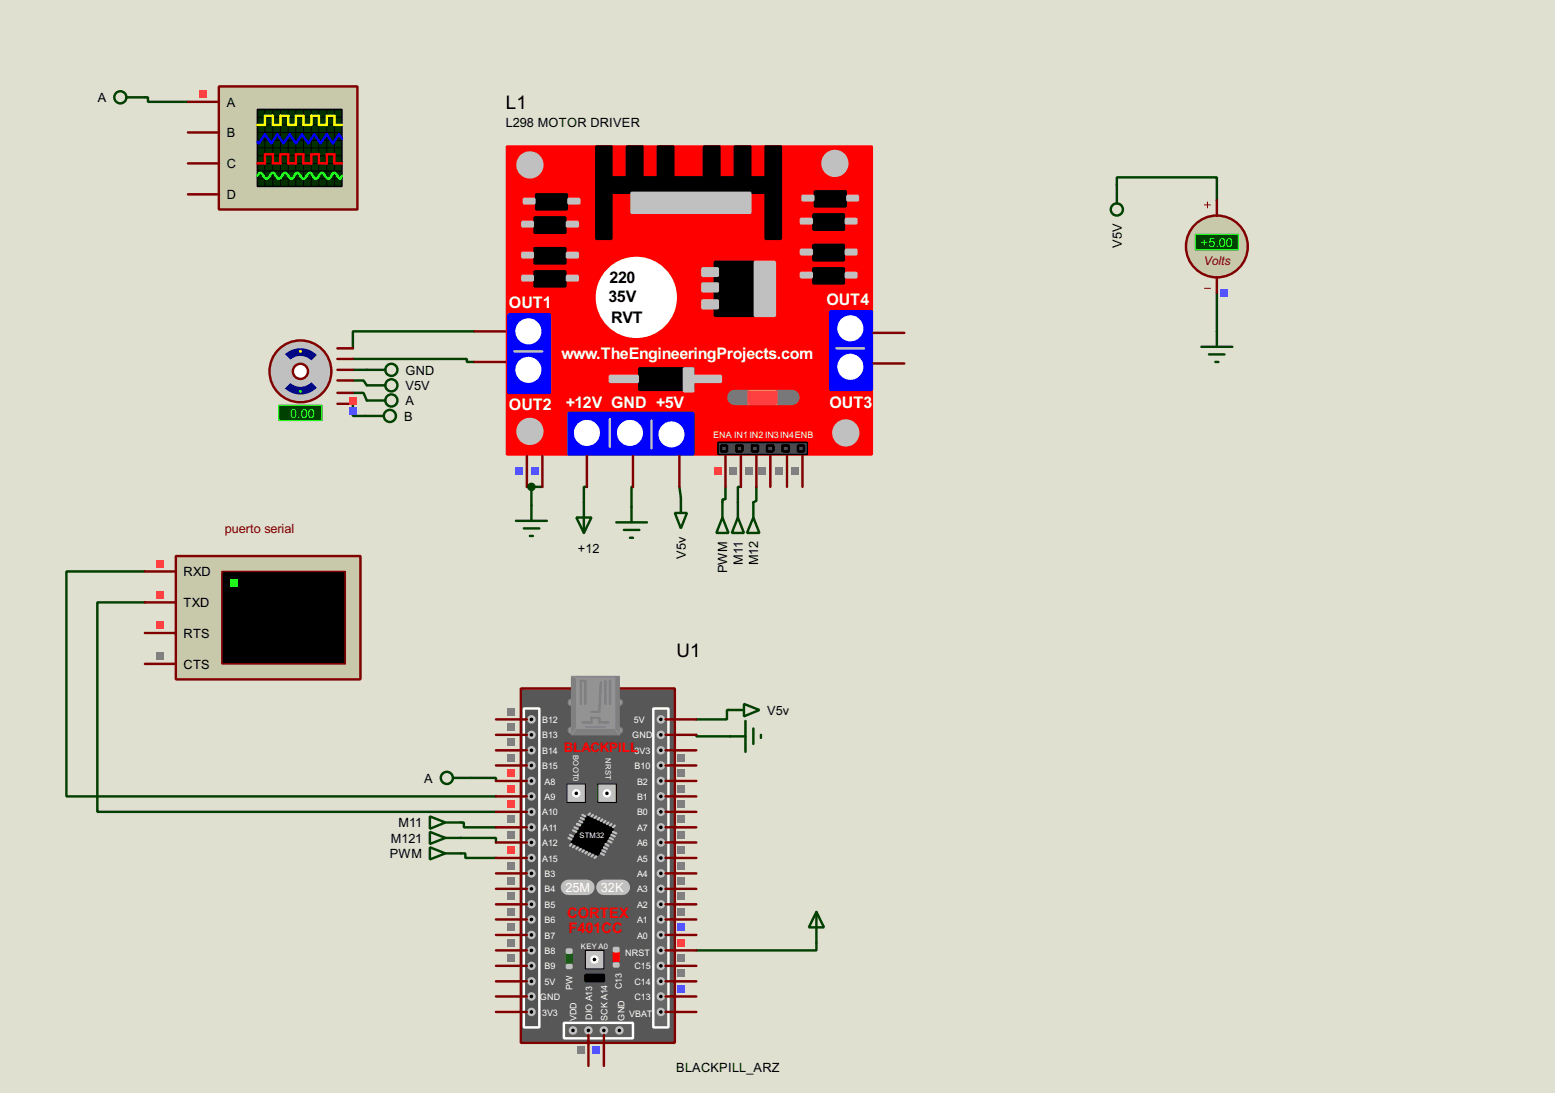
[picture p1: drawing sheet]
<svg xmlns="http://www.w3.org/2000/svg" width="256mm" height="180mm" viewBox="0 0 256 180" stroke-linecap="round" stroke-linejoin="round" font-family="sans-serif">
<path d="M0 0h256.5v180.3h-256.5z" fill="#e0e0d0"/>
<g fill="none" stroke="#004000" stroke-width=".4">
<path d="M23.9 16.1h.5v.7h6.6M200.7 33.1v-3.8h-16.5v4.3M58.2 59.2h18.8v.5h1.3M78.3 54.7h-20.1v2.8M200.7 48.3v6.4M58.2 62.8h1.8l.5 .8M58.2 64.8h1.8l.5 1.3M58.2 66.6v2h2.1M58.2 61h2.3M23.9 94.3h-12.9v37.1h70.8M23.9 99.4h-7.8v34.5h65.7M86.9 80.3h2.6"/>
<path d="M87.7 80.3v3.1M96.8 80.3h-.5v2.6M104.4 80.3h-.2v3.3M112.1 80.3l.2 1.8M119.7 80.3v2.1h-.5v.5M122.2 80.3h-.5v2.6M124.8 80.3v2.3l-.5 .3M120.2 117.1h-.3v1.6h-5M76 135.7h.5v.8h5.3M76 138.2h5.8v.8M77.8 128.3h4v.5M114.9 121.2v.3h5.6"/>
<path d="M76 140.8h.8v.7h5M134.7 155.5v1.3h-19.8"/>
<circle cx="184.2" cy="34.6" r="1"/>
</g>
<circle cx="200.7" cy="40.7" r="5.1" fill="#c8c8aa" stroke="#800000" stroke-width=".4"/>
<path d="M198.7 33.8h1M199.2 33.3v1M198.7 47.6h1" fill="none" stroke="#800000" stroke-width=".16"/>
<path d="M197.2 38.7h7.1v2.5h-7.1z" fill="#004000" stroke="#0f0" stroke-width=".2"/>
<path d="M200.7 33.1v2.5M200.7 45.8v2.5" fill="none" stroke="#800000" stroke-width=".4"/>
<path d="M201.3 47.7h1.3v1.2h-1.3z" fill="#4040ff"/>
<path d="M198.2 57.2h5.1M199.4 58.5h2.6M200.5 59.7h.5M200.7 54.7v2.5" fill="none" stroke="#004000" stroke-width=".4"/>
<circle cx="49.5" cy="61.3" r="5.1" fill="#c0c0c0" stroke="#800000" stroke-width=".4"/>
<circle cx="49.5" cy="61.3" r="1.25" fill="#feffff" stroke="#800000" stroke-width=".4"/>
<path d="M51.4 59.5l.9-.9a3.8 3.8 0 0 1 0 5.4l-.9-.9a2.54 2.54 0 0 0 0-3.6z" fill-rule="evenodd" fill="#c0c0c0" stroke="#c0c0c0" stroke-width=".4"/>
<g fill="#000080">
<path d="M46.9 64l.9-.9a2.54 2.54 0 0 0 3.6 0l.9 .9a3.8 3.8 0 0 1-5.4 0z" fill-rule="evenodd"/>
<path d="M46.9 58.6a3.8 3.8 0 0 1 5.4 0l-.9 .9a2.54 2.54 0 0 0-3.6 0z" fill-rule="evenodd"/>
</g>
<path d="M46.9 58.6l.9 .9a2.54 2.54 0 0 0 0 3.6l-.9 .9a3.8 3.8 0 0 1 0-5.4z" fill-rule="evenodd" fill="#c0c0c0" stroke="#c0c0c0" stroke-width=".4"/>
<circle cx="49.6" cy="58" r=".25" fill="#ff0"/>
<circle cx="49.6" cy="64.6" r=".25" fill="#0f0"/>
<path d="M46 66.9h7.1v2.5h-7.1z" fill="#004000" stroke="#0f0" stroke-width=".2"/>
<path d="M55.7 59.2h2.5M55.7 57.5h2.5M55.7 64.8h2.5M55.7 66.6h2.5M55.7 62.8h2.5M55.7 61h2.5" fill="none" stroke="#800000" stroke-width=".4"/>
<path d="M57.6 65.5h1.3v1.2h-1.3z" fill="#ff4040"/>
<path d="M57.6 67.2h1.3v1.3h-1.3z" fill="#4040ff"/>
<path d="M83.6 24.2h60.2v50.8h-60.2z" fill="#f00" stroke="#f00" stroke-width=".4"/>
<g fill="#000" stroke="#000" stroke-width=".4">
<path d="M88.2 35.9h5.1v2.5h-5.1zM88.4 32.1h5.1v2.5h-5.1zM98.4 24.2h2.5v15.2h-2.5zM100.9 29.3h25.4v2.5h-25.4zM103.4 24.2h2.6v5.1h-2.6zM108.5 24.2h2.6v5.1h-2.6zM116.1 24.2h2.6v5.1h-2.6zM121.2 24.2h2.6v5.1h-2.6zM126.3 24.2h2.5v15.2h-2.5zM134.2 35.4h5v2.5h-5zM134.4 31.6h5.1v2.5h-5.1zM88.2 40.9h5.1v2.6h-5.1z"/>
<path d="M88.2 44.8h5.1v2.5h-5.1zM117.9 43.2h6.4v8.9h-6.4zM134.2 40.4h5v2.6h-5zM134.2 44.3h5v2.5h-5zM105.5 60.8h8.9v3.5h-8.9z"/>
</g>
<g fill="#c0c0c0" stroke="#c0c0c0" stroke-width=".4">
<path d="M139.8 32.3h1.7v.8h-1.7z"/>
<path d="M132.4 32.3h1.8v.8h-1.8z"/>
<path d="M139.5 36.1h1.8v.8h-1.8z"/>
<path d="M132.1 36.1h1.8v.8h-1.8z"/>
<path d="M139.5 41.2h1.8v.8h-1.8z"/>
<path d="M132.1 41.2h1.8v.8h-1.8z"/>
<path d="M139.5 45h1.8v.8h-1.8z"/>
<path d="M132.1 45h1.8v.8h-1.8z"/>
<path d="M104.2 31.8h19.6v3.3h-19.6z"/>
<path d="M93.8 32.8h1.8v.8h-1.8z"/>
<path d="M86.4 32.8h1.8v.8h-1.8z"/>
<path d="M93.5 36.6h1.8v.8h-1.8z"/>
<path d="M86.2 36.6h1.7v.8h-1.7z"/>
<path d="M93.5 41.7h1.8v.8h-1.8z"/>
<path d="M86.2 41.7h1.7v.8h-1.7z"/>
<path d="M93.5 45.5h1.8v.8h-1.8z"/>
<path d="M86.2 45.5h1.7v.8h-1.7z"/>
<path d="M115.9 44.3h2.5v1.2h-2.5z"/>
<path d="M115.9 46.8h2.5v1.3h-2.5z"/>
<path d="M115.9 49.6h2.5v1.3h-2.5z"/>
<path d="M124.5 43.2h3.3v8.9h-3.3z"/>
<path d="M112.8 60.8h1.6v3.8h-1.6z"/>
<path d="M100.6 62h4.6v1h-4.6z"/>
<path d="M114.4 62h4.5v1h-4.5z"/>
</g>
<path d="M121.2 65.6h9.4" fill="none" stroke="#757575" stroke-width="2.6"/>
<path d="M123.5 64.6h4.6v2h-4.6z" fill="#ff8000" stroke="#ff8000" stroke-width=".4"/>
<g fill="#00f" stroke="#00f" stroke-width=".4">
<path d="M137 51.4h6.8v12.9h-6.8z"/>
<path d="M83.9 51.9h6.8v12.9h-6.8z"/>
<path d="M93.8 68.1h20.6v6.9h-20.6z"/>
</g>
<g fill="#fff" stroke="#fff" stroke-width=".4">
<circle cx="140.2" cy="54.2" r="1.95"/>
<circle cx="140.2" cy="60.5" r="1.95"/>
<circle cx="87.1" cy="54.7" r="1.95"/>
<circle cx="87.1" cy="61" r="1.95"/>
<circle cx="103.9" cy="71.4" r="1.95"/>
<circle cx="96.8" cy="71.4" r="1.95"/>
<circle cx="110.7" cy="71.7" r="1.95"/>
<circle cx="104.9" cy="49.1" r="6.5"/>
</g>
<path d="M84.9 58h4.6M138 57.5h4.5M100.6 69.1v4.6M107.5 69.4v4.6" fill="none" stroke="#c0c0c0" stroke-width=".4"/>
<g fill="#c0c0c0" stroke="#c0c0c0" stroke-width=".4">
<circle cx="137.7" cy="27" r="2.05"/>
<circle cx="87.4" cy="27.2" r="2.05"/>
<circle cx="87.4" cy="71.2" r="2.05"/>
<circle cx="139.5" cy="71.4" r="2.05"/>
</g>
<path d="M118.4 73h14.8v2h-14.8z" fill="#464646" stroke="#000" stroke-width=".25"/>
<g fill="#464646" stroke="#000" stroke-width=".4">
<path d="M131.6 73.5h1v1h-1z"/>
<path d="M129.1 73.5h1v1h-1z"/>
<path d="M126.5 73.5h1.1v1h-1.1z"/>
<path d="M124 73.5h1v1h-1z"/>
<path d="M121.5 73.5h1v1h-1z"/>
<path d="M118.9 73.5h1v1h-1z"/>
</g>
<g fill="none" stroke="#800000" stroke-width=".4">
<path d="M78.3 54.7h5.1M78.3 59.7h5.1M144.1 60h5.1M144.1 54.9h5.1M86.9 75.2v5.1M89.5 75.2v5.1M96.8 75.2v5.1M104.4 75.2v5.1M112.1 75.2v5.1M119.7 75.2v5.1M122.2 75.2v5.1M124.8 75.2v5.1"/>
<path d="M127.1 75.2v5.1M129.8 75.2v5.1M132.4 75.2v5.1"/>
</g>
<g fill="#808080">
<path d="M120.3 77.1h1.3v1.3h-1.3z"/>
<path d="M122.9 77.1h1.2v1.3h-1.2z"/>
</g>
<path d="M117.8 77.1h1.3v1.3h-1.3z" fill="#ff4040"/>
<g fill="#808080">
<path d="M130.5 77.1h1.3v1.3h-1.3z"/>
<path d="M125.1 77.1h1.3v1.3h-1.3z"/>
<path d="M127.9 77.1h1.3v1.3h-1.3z"/>
</g>
<g fill="#4040ff">
<path d="M85 77.1h1.3v1.3h-1.3z"/>
<path d="M87.6 77.1h1.2v1.3h-1.2z"/>
</g>
<g fill="none" stroke="#004000" stroke-width=".4">
<path d="M85.1 85.9h5.1M86.4 87.2h2.6M87.4 88.4h.5M87.7 83.4v2.5M95.1 85.4h2.5l-1.3 2.5zM96.3 82.9v5M101.7 86.2h5M102.9 87.4h2.6M103.9 88.7h.5M104.2 83.6v2.6M111.3 84.6h2l-1 2.6zM112.3 82.1v2.5"/>
<path d="M119.2 85.4l1 2.5h-2zM119.2 82.9v2.5M121.7 85.4l1 2.5h-2zM121.7 82.9v2.5M124.3 85.4l1 2.5h-2.1zM124.3 82.9v2.5"/>
</g>
<circle cx="87.6" cy="80.3" r=".5" fill="#004000" stroke="#004000" stroke-width=".4"/>
<path d="M85.9 113.6h25.4v58.4h-25.4z" fill="#575757" stroke="#800000" stroke-width=".4"/>
<path d="M107.8 116.9h2.5v52.6h-2.5z" fill="#676767" stroke="#fff" stroke-width=".4"/>
<g fill="#000" stroke="#c0c0c0" stroke-width=".4">
<circle cx="109" cy="118.7" r=".5"/>
<circle cx="109" cy="128.8" r=".5"/>
<circle cx="109" cy="123.8" r=".5"/>
<circle cx="109" cy="131.4" r=".5"/>
<circle cx="109" cy="139" r=".5"/>
<circle cx="109" cy="133.9" r=".5"/>
<circle cx="109" cy="136.5" r=".5"/>
<circle cx="109" cy="126.3" r=".5"/>
<circle cx="109" cy="121.2" r=".5"/>
<circle cx="109" cy="141.5" r=".5"/>
<circle cx="109" cy="149.2" r=".5"/>
<circle cx="109" cy="156.8" r=".5"/>
<circle cx="109" cy="159.3" r=".5"/>
<circle cx="109" cy="151.7" r=".5"/>
<circle cx="109" cy="154.2" r=".5"/>
<circle cx="109" cy="144.1" r=".5"/>
<circle cx="109" cy="146.6" r=".5"/>
<circle cx="109" cy="164.4" r=".5"/>
<circle cx="109" cy="166.9" r=".5"/>
<circle cx="109" cy="161.9" r=".5"/>
</g>
<path d="M93 168.7h11.4v2.6h-11.4z" fill="#616161" stroke="#fff" stroke-width=".4"/>
<g fill="#000" stroke="#c0c0c0" stroke-width=".4">
<circle cx="94.5" cy="170" r=".5"/>
<circle cx="97" cy="170" r=".5"/>
<circle cx="99.6" cy="170" r=".5"/>
<circle cx="102.1" cy="170" r=".5"/>
</g>
<path d="M93.5 157.3h.8v1.5h-.8z" fill="#008000" stroke="#008000" stroke-width=".4"/>
<g fill="#c0c0c0" stroke="#c0c0c0" stroke-width=".4">
<path d="M93.5 159.2h.8v.5h-.8z"/>
<path d="M93.5 156.6h.8v.6h-.8z"/>
<path d="M101.3 158.9h.7v.5h-.7z"/>
<path d="M101.3 156.4h.7v.5h-.7z"/>
</g>
<path d="M101.3 157h.7v1.6h-.7z" fill="#f00" stroke="#f00" stroke-width=".4"/>
<path d="M93.5 129.3h3.1v3.1h-3.1z" fill="#c0c0c0" stroke="#000" stroke-width=".16"/>
<circle cx="95" cy="130.9" r=".5" fill="#000" stroke="#fff" stroke-width=".4"/>
<path d="M96.6 160.8h3v1.1h-3z" fill="#000" stroke="#000" stroke-width=".4"/>
<path d="M97.3 112.6l.3 4.5" fill="none" stroke="#808080" stroke-width=".4"/>
<g fill="#939393" stroke="#757575" stroke-width=".16">
<circle cx="102.1" cy="115.9" r=".55"/>
<circle cx="102.1" cy="120.5" r=".55"/>
</g>
<g fill="#939393" stroke="#808080" stroke-width=".16">
<circle cx="94.2" cy="115.9" r=".55"/>
<circle cx="94.2" cy="120.5" r=".55"/>
</g>
<path d="M94.3 111.6h7.9v9.6h-7.9z" fill="#808080" stroke="#808080" stroke-width=".16"/>
<path d="M95.1 111.8h6.3v8.4h-6.3z" fill="#939393" stroke="#939393" stroke-width=".16"/>
<path d="M94.3 111.6l.8 .2M95.1 120.2l-.8 1M101.4 120.2l.8 1" fill="none" stroke="#939393" stroke-width=".16"/>
<path d="M95.8 116.1v-3.8h.8v3.8M96.1 119.2h1.5v-.8h1.3v.8h1.5M99.1 112.6l-.2 4.8h-1.3M99.9 112.3v3.8M100.6 112.3v3.8" fill="none" stroke="#808080" stroke-width=".4"/>
<path d="M96.6 119.9h3.3" fill="none" stroke="#808080" stroke-width=".2"/>
<path d="M93.8 146.4h3" fill="none" stroke="#c0c0c0" stroke-width="2.6"/>
<path d="M96.8 134.7l4.3 2-2.5 4.3-4.3-2z" fill-rule="evenodd" fill="#000" stroke="#000" stroke-width=".35"/>
<g fill="#c0c0c0" stroke="#c0c0c0" stroke-width=".35">
<path d="M94.3 139.2l-.3 .3z"/>
<path d="M94.8 139.5l-.3 .3z"/>
<path d="M95.3 139.8l-.2 .2z"/>
<path d="M95.8 140l-.2 .3z"/>
<path d="M96.3 140.3l-.2 .2z"/>
<path d="M96.8 140.5l-.2 .3z"/>
<path d="M97.3 140.8l-.2 .2z"/>
<path d="M97.8 141l-.2 .3z"/>
<path d="M98.1 141.5l.3-.2z"/>
<path d="M97.3 134.2l-.2 .2z"/>
<path d="M97.8 134.4l-.2 .3z"/>
<path d="M98.1 134.9l.3-.2z"/>
<path d="M98.9 134.9l-.3 .3z"/>
<path d="M99.4 135.2l-.3 .2z"/>
<path d="M99.9 135.4l-.3 .3z"/>
<path d="M100.4 135.7l-.3 .2z"/>
<path d="M100.9 135.9l-.3 .3z"/>
<path d="M101.4 136.2l-.3 .3z"/>
<path d="M96.1 134.4l.5 .3z"/>
<path d="M95.8 134.9l.5 .3z"/>
<path d="M95.6 135.4l.5 .3z"/>
<path d="M95.1 135.9l.7 .3z"/>
<path d="M94.8 136.5l.5 .2z"/>
<path d="M94.5 137l.6 .2z"/>
<path d="M94 137.7l.5 .3z"/>
<path d="M93.8 138.2l.5 .3z"/>
<path d="M101.1 137.2l.6 .3z"/>
<path d="M100.9 137.7l.5 .3z"/>
<path d="M100.6 138.2l.5 .3z"/>
<path d="M100.4 138.7l.5 .3z"/>
<path d="M99.9 139.2l.5 .3z"/>
<path d="M99.6 139.8l.5 .2z"/>
<path d="M99.4 140.3l.5 .2z"/>
<path d="M99.1 140.8l.5 .2z"/>
</g>
<path d="M86.4 116.9h2.6v52.6h-2.6z" fill="#535353" stroke="#fff" stroke-width=".4"/>
<g fill="#000" stroke="#c0c0c0" stroke-width=".4">
<circle cx="87.6" cy="118.7" r=".5"/>
<circle cx="87.6" cy="139" r=".5"/>
<circle cx="87.6" cy="126.3" r=".5"/>
<circle cx="87.6" cy="131.4" r=".5"/>
<circle cx="87.6" cy="123.8" r=".5"/>
<circle cx="87.6" cy="128.8" r=".5"/>
<circle cx="87.6" cy="133.9" r=".5"/>
<circle cx="87.6" cy="136.5" r=".5"/>
<circle cx="87.6" cy="121.2" r=".5"/>
<circle cx="87.6" cy="141.5" r=".5"/>
<circle cx="87.6" cy="156.8" r=".5"/>
<circle cx="87.6" cy="154.2" r=".5"/>
<circle cx="87.6" cy="146.6" r=".5"/>
<circle cx="87.6" cy="151.7" r=".5"/>
<circle cx="87.6" cy="149.2" r=".5"/>
<circle cx="87.6" cy="159.3" r=".5"/>
<circle cx="87.6" cy="144.1" r=".5"/>
<circle cx="87.6" cy="164.4" r=".5"/>
<circle cx="87.6" cy="166.9" r=".5"/>
<circle cx="87.6" cy="161.9" r=".5"/>
</g>
<path d="M98.6 129.3h3.1v3.1h-3.1z" fill="#c0c0c0" stroke="#000" stroke-width=".16"/>
<circle cx="100.1" cy="130.9" r=".5" fill="#000" stroke="#fff" stroke-width=".4"/>
<path d="M99.6 146.4h3.1" fill="none" stroke="#c0c0c0" stroke-width="2.6"/>
<path d="M96.6 156.8h3v3h-3z" fill="#c0c0c0" stroke="#000" stroke-width=".16"/>
<circle cx="98" cy="158.3" r=".5" fill="#000" stroke="#fff" stroke-width=".4"/>
<g fill="none" stroke="#800000" stroke-width=".4">
<path d="M81.8 118.7h5.1M109.8 118.7h5.1M81.8 139h5.1M81.8 136.5h5.1M81.8 128.8h5.1M81.8 131.4h5.1M81.8 126.3h5.1M81.8 133.9h5.1M81.8 121.2h5.1M81.8 123.8h5.1M109.8 139h5.1M109.8 136.5h5.1"/>
<path d="M109.8 128.8h5.1M109.8 131.4h5.1M109.8 126.3h5.1M109.8 133.9h5.1M109.8 121.2h5.1M109.8 123.8h5.1M81.8 156.8h5.1M81.8 154.2h5.1M81.8 149.2h5.1M81.8 151.7h5.1M81.8 146.6h5.1M81.8 144.1h5.1"/>
<path d="M81.8 159.3h5.1M81.8 141.5h5.1M109.8 156.8h5.1M109.8 154.2h5.1M109.8 149.2h5.1M109.8 151.7h5.1M109.8 146.6h5.1M109.8 144.1h5.1M109.8 159.3h5.1M109.8 141.5h5.1M81.8 164.4h5.1M81.8 161.9h5.1"/>
<path d="M81.8 166.9h5.1M97.1 170.7v5.1M99.6 170.7v5.1M109.8 164.4h5.1M109.8 161.9h5.1M109.8 166.9h5.1"/>
</g>
<path d="M111.7 154.9h1.3v1.2h-1.3z" fill="#ff4040"/>
<path d="M111.7 152.3h1.3v1.3h-1.3z" fill="#4040ff"/>
<g fill="#808080">
<path d="M83.7 154.9h1.3v1.2h-1.3z"/>
<path d="M111.7 147.2h1.3v1.3h-1.3z"/>
<path d="M111.7 149.8h1.3v1.3h-1.3z"/>
<path d="M111.7 144.7h1.3v1.3h-1.3z"/>
<path d="M111.7 142.2h1.3v1.2h-1.3z"/>
<path d="M83.7 157.4h1.3v1.3h-1.3z"/>
<path d="M111.7 139.6h1.3v1.3h-1.3z"/>
<path d="M111.7 137.1h1.3v1.3h-1.3z"/>
<path d="M111.7 134.5h1.3v1.3h-1.3z"/>
</g>
<g fill="#ff4040">
<path d="M83.7 126.9h1.3v1.3h-1.3z"/>
<path d="M83.7 129.5h1.3v1.2h-1.3z"/>
</g>
<path d="M111.7 124.4h1.3v1.3h-1.3z" fill="#808080"/>
<path d="M83.7 132h1.3v1.3h-1.3z" fill="#ff4040"/>
<g fill="#808080">
<path d="M111.7 132h1.3v1.3h-1.3z"/>
<path d="M111.7 129.5h1.3v1.2h-1.3z"/>
<path d="M111.7 126.9h1.3v1.3h-1.3z"/>
<path d="M83.7 142.2h1.3v1.2h-1.3z"/>
<path d="M83.7 144.7h1.3v1.3h-1.3z"/>
<path d="M83.7 147.2h1.3v1.3h-1.3z"/>
<path d="M83.7 149.8h1.3v1.3h-1.3z"/>
<path d="M83.7 152.3h1.3v1.3h-1.3z"/>
<path d="M83.7 116.8h1.3v1.2h-1.3z"/>
<path d="M83.7 119.3h1.3v1.3h-1.3z"/>
<path d="M83.7 121.8h1.3v1.3h-1.3z"/>
<path d="M83.7 124.4h1.3v1.3h-1.3z"/>
<path d="M83.7 134.5h1.3v1.3h-1.3z"/>
<path d="M83.7 137.1h1.3v1.3h-1.3z"/>
<path d="M95.2 172.6h1.2v1.3h-1.2z"/>
</g>
<path d="M97.7 172.6h1.3v1.3h-1.3z" fill="#4040ff"/>
<path d="M83.7 139.6h1.3v1.3h-1.3z" fill="#ff4040"/>
<path d="M111.7 162.5h1.3v1.3h-1.3z" fill="#4040ff"/>
<g fill="#808080">
<path d="M111.7 159.9h1.3v1.3h-1.3z"/>
<path d="M111.7 157.4h1.3v1.3h-1.3z"/>
</g>
<g fill="none" stroke="#004000" stroke-width=".4">
<path d="M60.3 68.6h3M60.5 61h3.1M60.5 63.6h3.1M60.5 66.1h3.1M120.2 117.1h2.5M122.7 116.1l2.6 1-2.6 1.1zM123 118.9v5.1M120.5 121.5h2.5M124.3 120.2v2.5M125.5 121.2v.5"/>
<circle cx="64.3" cy="68.6" r="1"/>
<circle cx="64.5" cy="61" r="1"/>
<circle cx="64.5" cy="63.6" r="1"/>
<circle cx="64.5" cy="66.1" r="1"/>
</g>
<path d="M29 91.7h30.5v20.4h-30.5z" fill="#c8c8aa" stroke="#800000" stroke-width=".4"/>
<path d="M36.6 94.3h20.4v15.2h-20.4z" fill="#000" stroke="#800000" stroke-width=".25"/>
<path d="M37.9 95.6h1.3v1.2h-1.3z" fill="#0f0"/>
<path d="M23.9 94.3h5.1M23.9 99.4h5.1M23.9 104.4h5.1M23.9 109.5h5.1" fill="none" stroke="#800000" stroke-width=".4"/>
<g fill="#ff4040">
<path d="M25.8 92.4h1.3v1.3h-1.3z"/>
<path d="M25.8 102.5h1.3v1.3h-1.3z"/>
<path d="M25.8 97.5h1.3v1.2h-1.3z"/>
</g>
<path d="M25.8 107.6h1.3v1.3h-1.3z" fill="#808080"/>
<g fill="none" stroke="#004000" stroke-width=".4">
<path d="M74.7 128.3h3.1M134.7 150.4l1.2 2.6h-2.5zM134.7 150.4v5.1"/>
<circle cx="73.7" cy="128.3" r="1"/>
</g>
<path d="M36.1 14.3h22.9v20.3h-22.9z" fill="#c8c8aa" stroke="#800000" stroke-width=".4"/>
<path d="M42.5 18.1h13.9v12.7h-13.9z" fill="#003000" stroke="#000" stroke-width=".25"/>
<g fill="none" stroke="#000" stroke-width=".16">
<path d="M42.5 19.4h13.9M43.7 18.1v12.7M45 18.1v12.7M46.3 18.1v12.7M47.6 18.1v12.7M48.8 18.1v12.7M50.1 18.1v12.7M51.4 18.1v12.7M52.6 18.1v12.7M53.9 18.1v12.7M55.2 18.1v12.7M42.5 21.9h13.9"/>
<path d="M42.5 20.6h13.9M42.5 23.2h13.9M42.5 25.7h13.9M42.5 27h13.9M42.5 28.2h13.9M42.5 29.5h13.9M42.5 24.4h13.9"/>
</g>
<path d="M42.5 20.6h1.2v-1.5h1.3v1.5h1.3v-1.5h1.3v1.5h1.2v-1.5h1.3v1.5h1.3v-1.5h1.2v1.5h1.3v-1.5h1.3v1.5h1.2" fill="none" stroke="#ff0" stroke-width=".4"/>
<path d="M42.5 27h1.2v-1.5h1.3v1.5h1.3v-1.5h1.3v1.5h1.2v-1.5h1.3v1.5h1.3v-1.5h1.2v1.5h1.3v-1.5h1.3v1.5h1.2" fill="none" stroke="#f00" stroke-width=".4"/>
<path d="M56.4 22.9l-.5-.7-1 1.5-1-1.5-1 1.5-1-1.5-1 1.5-1.1-1.5-1 1.5-1-1.5-1 1.5-1-1.5-1 1.5-1.1-1.5-1 1.5-.2-.3" fill="none" stroke="#00f" stroke-width=".4"/>
<path d="M42.5 29l.2-.4 .3-.1 .2 .1 .5 .8a.6 .6 0 0 0 .9-.5l.4-.4 .2 .1 .5 .8 .3 .1 .3-.1 .5-.8a.6 .6 0 0 1 .8 .5l.5 .4 .2-.1 .5-.8 .3-.1 .2 .1 .5 .8a.6 .6 0 0 0 .9-.5l.4-.4 .2 .1 .5 .8 .3 .1 .3-.1 .5-.8 .2-.1 .3 .1 .2 .4a.54 .54 0 0 0 .8 .4l.5-.8 .3-.1 .2 .1 .5 .8 .3 .1 .2-.5" fill="none" stroke="#0f0" stroke-width=".4"/>
<path d="M31 16.8h5.1M31 21.9h5.1M31 27h5.1M31 32.1h5.1" fill="none" stroke="#800000" stroke-width=".4"/>
<path d="M32.9 14.9h1.3v1.3h-1.3z" fill="#ff4040"/>
<g fill="none" stroke="#004000" stroke-width=".4">
<path d="M20.9 16.1h3M70.9 134.7l2.6 1-2.6 1zM70.9 137.2l2.6 1-2.6 1zM70.9 139.8l2.6 1-2.6 1zM73.5 135.7h2.5M73.5 138.2h2.5M73.5 140.8h2.5"/>
<circle cx="19.8" cy="16.1" r="1"/>
</g>
<g font-size="3.5">
<text x="83.5" y="18">L1</text>
<text x="111.6" y="108.4">U1</text>
</g>
<g font-size="3">
<text x="100.6" y="46.8">220</text>
<text x="100.4" y="49.8">35V</text>
<text x="100.8" y="53.3">RVT</text>
</g>
<g font-size="3" fill="#fff">
<text x="83.9" y="50.8">OUT1</text>
<text x="136.3" y="50.3">OUT4</text>
<text x="92.6" y="59.2">www.TheEngineeringProjects.com</text>
<text x="83.9" y="67.6">OUT2</text>
<text x="93.3" y="67.3">+12V GND +5V</text>
<text x="136.8" y="67.3">OUT3</text>
</g>
<g font-size="2.7" fill="#f00">
<text x="93.5" y="151.4">CORTEX</text>
<text x="93.8" y="153.9">F401CC</text>
</g>
<text font-size="2.5" fill="#f00" x="93" y="124">BLACKPILL</text>
<g font-size="2.4">
<text x="16.1" y="16.9">A</text>
<text x="37.4" y="17.6">A</text>
<text x="37.4" y="22.6">B</text>
<text x="83.4" y="20.9">L298 MOTOR DRIVER</text>
<text x="37.4" y="27.8">C</text>
<text x="37.4" y="32.8">D</text>
<text x="185" y="40.9" transform="rotate(-90 185 40.9)">V5V</text>
<text x="66.9" y="61.8">GND</text>
<text x="66.9" y="64.4">V5V</text>
<text x="66.6" y="69.4">B</text>
<text x="66.9" y="66.9">A</text>
<text x="30.3" y="95.1">RXD</text>
<text x="95.3" y="91.3">+12</text>
<text x="113.1" y="92.1" transform="rotate(-90 113.1 92.1)">V5v</text>
<text x="120" y="94.6" transform="rotate(-90 120 94.6)">PWM</text>
<text x="122.5" y="93.1" transform="rotate(-90 122.5 93.1)">M11</text>
<text x="125.1" y="93.3" transform="rotate(-90 125.1 93.3)">M12</text>
<text x="30.3" y="100.2">TXD</text>
<text x="30.3" y="105.2">RTS</text>
<text x="30.3" y="110.3">CTS</text>
<text x="126.5" y="117.9">V5v</text>
<text x="70" y="129.1">A</text>
<text x="65.7" y="136.5">M11</text>
<text x="64.3" y="141.6">PWM</text>
<text x="64.4" y="139">M121</text>
<text x="111.5" y="176.8">BLACKPILL_ARZ</text>
</g>
<g font-size="2.4" fill="#0f0">
<text x="198.1" y="40.7">+5.00</text>
<text x="47.9" y="68.9">0.00</text>
</g>
<text font-size="2.4" fill="#800000" x="37.1" y="87.9">puerto serial</text>
<g font-size="2.4" fill="#fff">
<text x="93.3" y="147.1">25M</text>
<text x="99.1" y="147.1">32K</text>
</g>
<text font-size="2.3" fill="#800000" x="198.5" y="43.7">Volts</text>
<g font-size="1.7" fill="#fff">
<text x="117.6" y="72.3">ENA IN1IN2IN3IN4ENB</text>
<text x="89.4" y="119.3">B12</text>
<text x="104.6" y="119.3">5V</text>
<text x="89.4" y="121.8">B13</text>
<text x="89.4" y="124.4">B14</text>
<text x="104.3" y="121.8">GND</text>
<text x="104.7" y="124.4">3V3</text>
<text x="89.4" y="126.9">B15</text>
<text x="89.8" y="129.4">A8</text>
<text x="89.8" y="132">A9</text>
<text x="104.7" y="126.9">B10</text>
<text x="105.1" y="132">B1</text>
<text x="105.1" y="129.4">B2</text>
<text x="89.4" y="134.5">A10</text>
<text x="89.5" y="137.1">A11</text>
<text x="105.1" y="137.1">A7</text>
<text x="105.1" y="134.5">B0</text>
<text x="89.4" y="139.6">A12</text>
<text x="89.4" y="142.1">A15</text>
<text x="105.1" y="142.1">A5</text>
<text x="105.1" y="139.6">A6</text>
<text x="89.8" y="144.7">B3</text>
<text x="89.8" y="147.2">B4</text>
<text x="89.8" y="149.8">B5</text>
<text x="105.1" y="149.8">A2</text>
<text x="105.1" y="147.2">A3</text>
<text x="105.1" y="144.7">A4</text>
<text x="89.8" y="152.3">B6</text>
<text x="89.8" y="154.8">B7</text>
<text x="105.1" y="154.8">A0</text>
<text x="105.1" y="152.3">A1</text>
<text x="89.8" y="157.4">B8</text>
<text x="89.8" y="159.9">B9</text>
<text x="103.1" y="157.6">NRST</text>
<text x="104.6" y="159.9">C15</text>
<text x="89" y="165">GND</text>
<text x="89.4" y="167.5">3V3</text>
<text x="89.8" y="162.5">5V</text>
<text x="94.5" y="163.3" transform="rotate(-90 94.5 163.3)">PW</text>
<text x="102.6" y="163.2" transform="rotate(-90 102.6 163.2)">C13</text>
<text x="103.8" y="167.8">VBAT</text>
<text x="104.6" y="165">C13</text>
<text x="104.6" y="162.5">C14</text>
<text x="95.1" y="168.5" transform="rotate(-90 95.1 168.5)">VDD</text>
<text x="97.7" y="168.2" transform="rotate(-90 97.7 168.2)">DIO A13</text>
<text x="100.2" y="168.4" transform="rotate(-90 100.2 168.4)">SCK A14</text>
<text x="103" y="168.3" transform="rotate(-90 103 168.3)">GND</text>
</g>
<g font-size="1.4" fill="#fff">
<text x="94.5" y="124.5" transform="rotate(90 94.5 124.5)">BOOT0</text>
<text x="99.9" y="125" transform="rotate(90 99.9 125)">NRST</text>
<text x="95.6" y="138.2">STM32</text>
<text x="95.8" y="156.5">KEY A0</text>
</g>
</svg>
